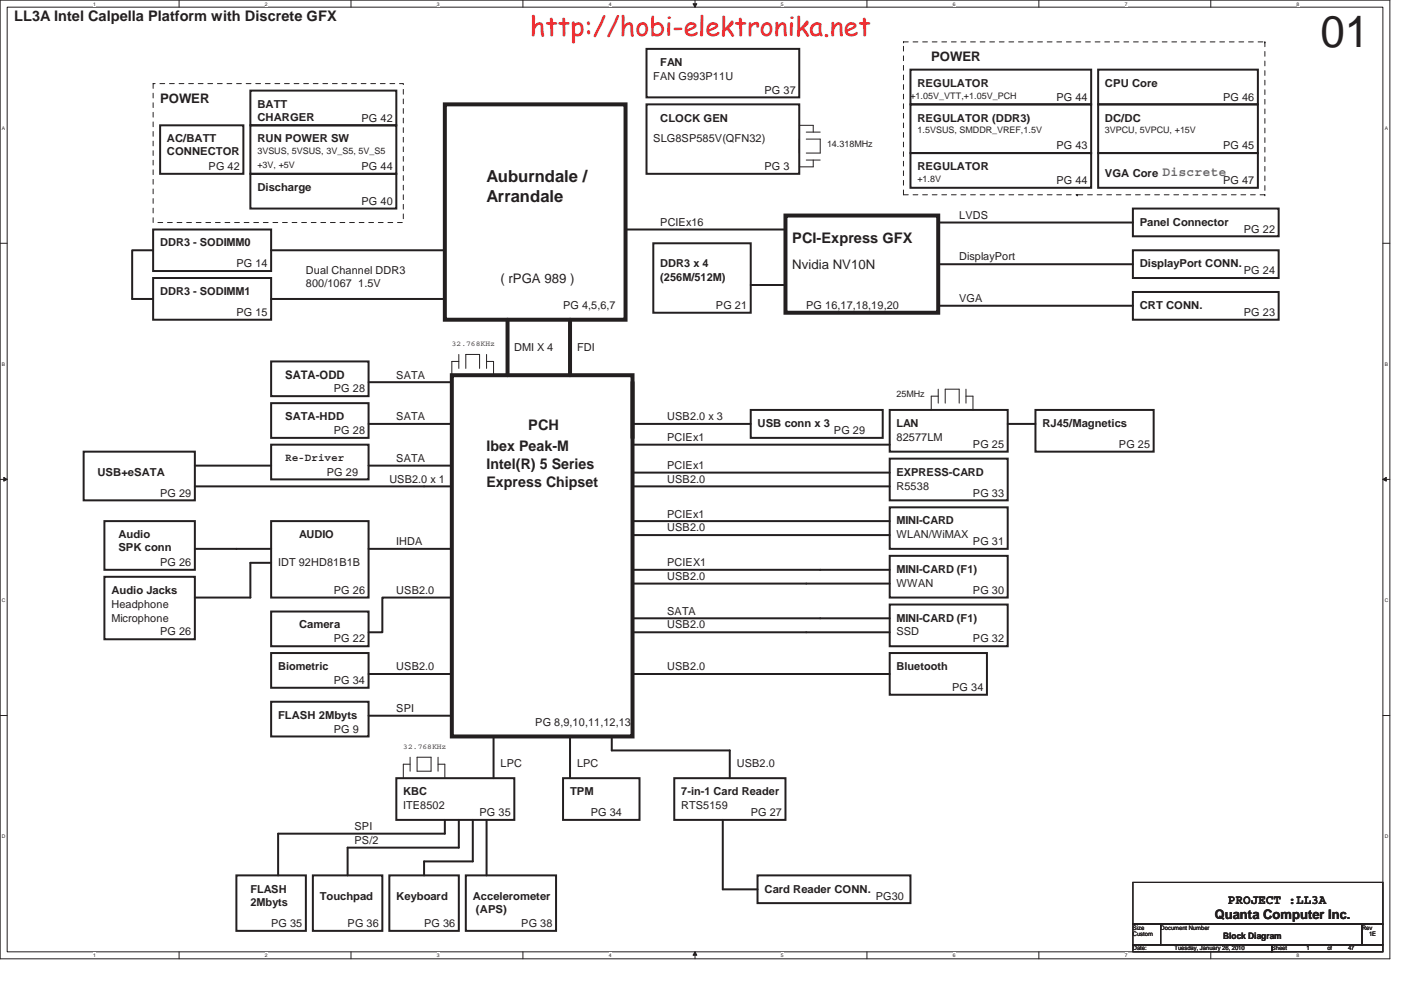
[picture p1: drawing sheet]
<svg xmlns="http://www.w3.org/2000/svg" width="297mm" height="210mm" viewBox="0 0 297 210" stroke-linecap="round" stroke-linejoin="round" font-family="sans-serif">
<path d="M0 0h294.7v203.4h-294.7zM1.5 1.5h291.7v200.4h-291.7z" fill="none" stroke="#231f20" stroke-width=".21"/>
<g fill="#fff">
<path d="M19.7 .2h.6v1.2h-.6z"/>
<path d="M19.7 202.1h.6v1.1h-.6z"/>
</g>
<path d="M38 0v1.5M38 201.9v1.5" fill="none" stroke="#231f20" stroke-width=".21"/>
<g fill="#fff">
<path d="M56.2 .2h.6v1.2h-.6z"/>
<path d="M56.2 202.1h.6v1.1h-.6z"/>
</g>
<path d="M74.4 0v1.5M74.4 201.9v1.5" fill="none" stroke="#231f20" stroke-width=".21"/>
<g fill="#fff">
<path d="M92.6 .2h.6v1.2h-.6z"/>
<path d="M92.6 202.1h.6v1.1h-.6z"/>
</g>
<path d="M110.9 0v1.5M110.9 201.9v1.5" fill="none" stroke="#231f20" stroke-width=".21"/>
<g fill="#fff">
<path d="M129.1 .2h.6v1.2h-.6z"/>
<path d="M129.1 202.1h.6v1.1h-.6z"/>
</g>
<path d="M147.4 0v1.5M147.4 201.9v1.5" fill="none" stroke="#231f20" stroke-width=".21"/>
<path d="M146.9 .8h.8l-.3 .7z" fill="#231f20"/>
<path d="M146.9 .8h.8l-.3 .7z" fill="none" stroke="#231f20" stroke-width=".21"/>
<path d="M147.4 201.9l.3 .7h-.8z" fill="#231f20"/>
<path d="M147.4 201.9l.3 .7h-.8z" fill="none" stroke="#231f20" stroke-width=".21"/>
<g fill="#fff">
<path d="M165.6 .2h.6v1.2h-.6z"/>
<path d="M165.6 202.1h.6v1.1h-.6z"/>
</g>
<path d="M183.8 0v1.5M183.8 201.9v1.5" fill="none" stroke="#231f20" stroke-width=".21"/>
<g fill="#fff">
<path d="M202 .2h.6v1.2h-.6z"/>
<path d="M202 202.1h.6v1.1h-.6z"/>
</g>
<path d="M220.3 0v1.5M220.3 201.9v1.5" fill="none" stroke="#231f20" stroke-width=".21"/>
<g fill="#fff">
<path d="M238.5 .2h.6v1.2h-.6z"/>
<path d="M238.5 202.1h.6v1.1h-.6z"/>
</g>
<path d="M256.7 0v1.5M256.7 201.9v1.5" fill="none" stroke="#231f20" stroke-width=".21"/>
<g fill="#fff">
<path d="M274.9 .2h.6v1.2h-.6z"/>
<path d="M274.9 202.1h.6v1.1h-.6z"/>
<path d="M.4 26.5h.7v1.2h-.7z"/>
<path d="M293.6 26.5h.7v1.2h-.7z"/>
<path d="M.4 76.6h.7v1.2h-.7z"/>
<path d="M293.6 76.6h.7v1.2h-.7z"/>
</g>
<path d="M0 51.6h1.5M293.2 51.6h1.5" fill="none" stroke="#231f20" stroke-width=".21"/>
<g fill="#fff">
<path d="M.4 126.7h.8v1.2h-.8z"/>
<path d="M293.6 126.7h.7v1.2h-.7z"/>
</g>
<path d="M0 101.7h1.5M293.2 101.7h1.5" fill="none" stroke="#231f20" stroke-width=".21"/>
<path d="M.8 101.3l.7 .4-.7 .4z" fill="#231f20"/>
<path d="M.8 101.3l.7 .4-.7 .4z" fill="none" stroke="#231f20" stroke-width=".21"/>
<path d="M293.2 101.7l.7-.4v.8z" fill="#231f20"/>
<path d="M293.2 101.7l.7-.4v.8z" fill="none" stroke="#231f20" stroke-width=".21"/>
<g fill="#fff">
<path d="M.4 176.8h.8v1.2h-.8z"/>
<path d="M293.6 176.8h.7v1.2h-.7z"/>
</g>
<g fill="none" stroke="#231f20" stroke-width=".21">
<path d="M169.5 26.6h2.9v1.4M169.5 29.5v3M170.9 29.5h3v3h-3M170.9 33.9h3M170.9 28h3M172.4 33.9v1.5h-2.9M97.3 75.2v2.9M97.3 76.7h-1.5v2.9M98.8 78.1v-2.9h2.9v2.9M98.8 79.6h2.9M103.2 75.2v2.9M103.2 76.7h1.4v2.9"/>
<path d="M198.9 82.5v3M198.9 84h-1.5v2.9M200.4 85.5v-3h3v3M204.8 82.5v3M204.8 84h1.5v2.9M0 151.8h1.5M293.2 151.8h1.5M86.9 160.6v3M86.9 162.1h-1.4v3M88.4 160.6h3v3h-3zM92.9 160.6v3M92.9 162.1h1.4v3"/>
<path d="M240.2 187.2h53v8.8h-53zM240.2 196h5.9v4.4h-5.9zM246.1 196h42.7v4.4h-42.7zM288.8 196h4.4v4.4h-4.4zM240.2 200.4h29.5v1.5h-29.5zM269.7 200.4h23.5v1.5h-23.5z"/>
</g>
<path d="M94.3 22.1h38.3v45.7h-38.3zM166.5 45.7h32.4v20.6h-32.4zM95.8 79.6h38.3v76.6h-38.3zM107.6 67.8v11.8M120.9 67.8v11.8M134.1 81.1v11.8" fill="none" stroke="#231f20" stroke-width=".85"/>
<g fill="none" stroke="#231f20" stroke-width=".42">
<path d="M53.1 19.2h30.9v7.4h-30.9zM137.1 10.4h32.4v10.3h-32.4zM193 14.8h38.3v7.3h-38.3zM232.8 14.8h33.9v7.3h-33.9zM33.9 26.6h17.7v10.3h-17.7zM53.1 26.6h30.9v10.3h-30.9zM53.1 36.9h30.9v7.3h-30.9zM137.1 22.1h32.4v14.8h-32.4zM193 22.1h38.3v10.4h-38.3zM193 32.5h38.3v7.3h-38.3zM232.8 22.1h33.9v10.4h-33.9zM232.8 32.5h33.9v7.3h-33.9z"/>
<path d="M32.5 59h25v8.8h-25zM32.5 48.7h25v8.8h-25zM32.5 53.1h-4.5v10.3h4.5M57.5 53.1h36.8M132.6 48.7h33.9M138.5 51.6h20.7v14.7h-20.7zM198.9 47.2h41.3M198.9 56h41.3M240.2 44.2h30.9v5.9h-30.9zM240.2 53.1h30.9v5.9h-30.9zM57.5 76.7h20.6v7.3h-20.6zM57.5 63.4h36.8"/>
<path d="M134.1 79.6v7.3M159.2 60.4h7.3M198.9 64.9h41.3M240.2 61.9h30.9v5.9h-30.9zM17.7 95.8h23.6v10.3h-23.6zM41.3 98.8h16.2M57.5 85.5h20.6v7.4h-20.6zM57.5 94.3h20.6v7.4h-20.6zM78.1 89.9h17.7M78.1 98.8h17.7M78.1 81.1h17.7M134.1 89.9h25.1"/>
<path d="M134.1 94.3h54.5M159.2 86.9h28v6h-28zM188.6 86.9h25.1v8.9h-25.1zM188.6 97.3h25.1v8.8h-25.1zM213.7 89.9h5.8M219.5 86.9h25.1v8.9h-25.1zM22.1 110.5h19.2v10.4h-19.2zM41.3 103.2h54.5M41.3 116.4h16.2M57.5 110.5h20.6v16.2h-20.6zM57.5 119.4h-4.4v7.3h-11.8M78.1 116.4h17.7"/>
<path d="M134.1 103.2h54.5M134.1 100.2h54.5M134.1 110.5h54.5M134.1 113.5h54.5M188.6 117.9h25.1v8.8h-25.1zM188.6 107.6h25.1v8.8h-25.1zM22.1 122.3h19.2v13.3h-19.2zM57.5 129.7h20.6v7.4h-20.6zM57.5 138.5h20.6v7.4h-20.6zM95.8 126.7h-14.7v7.4h-3M134.1 123.8h54.5M134.1 134.1h54.5"/>
<path d="M134.1 131.1h54.5M188.6 120.9h-54.5M188.6 138.5h20.7v8.9h-20.7zM188.6 128.2h25.1v8.9h-25.1zM57.5 148.8h20.6v7.4h-20.6zM78.1 151.8h17.7M78.1 143h17.7M104.6 156.2v8.9M120.9 156.2v8.9M129.7 156.2v3h25v5.9M134.1 143h54.5M84 165.1h25v8.8h-25z"/>
<path d="M94.3 173.9v2.9h-35.3v8.9M97.3 173.9v5.9h-23.6v5.9M100.2 173.9v8.8h-10.3v3M103.2 173.9v11.8M119.4 165.1h16.2v8.8h-16.2zM143 165.1h23.5v8.8h-23.5zM153.2 173.9v14.7h7.4M50.1 185.7h14.8v11.7h-14.8zM66.3 185.7h14.8v11.7h-14.8zM82.5 185.7h14.8v11.7h-14.8zM98.8 185.7h19.1v11.7h-19.1zM160.6 185.7h32.4v5.9h-32.4z"/>
</g>
<path d="M32.5 17.7h53v29.5h-53zM191.6 8.9h76.6M191.6 8.9h.1M268.2 8.9h.1M268.2 8.9v32.4M191.6 41.3h36.8M191.6 41.3v-32.4M228.4 41.3h.1M268.2 41.3h.1M268.2 41.3h-39.8" fill="none" stroke="#231f20" stroke-width=".21" stroke-dasharray="1 1 1 1 1 1 1 1"/>
<text font-size="9.4" fill="#231f20" x="279.9" y="9.9">01</text>
<text font-size="5.6" fill="#ed2024" x="112.4" y="7.7">http://hobi-elektronika.net</text>
<g font-size="3.5" fill="#231f20">
<text x="103.2" y="38.6">Auburndale /</text>
<text x="103.2" y="42.8">Arrandale</text>
</g>
<g font-size="3.1" fill="#231f20">
<text x="3" y="4.4">LL3A Intel Calpella Platform with Discrete GFX</text>
<text x="168" y="51.6">PCI-Express GFX</text>
<text x="103.2" y="95.8">Ibex Peak-M</text>
<text x="112" y="91.3">PCH</text>
<text x="103.2" y="99.5">Intel(R) 5 Series</text>
<text x="103.2" y="103.2">Express Chipset</text>
</g>
<g font-size="2.8" fill="#231f20">
<text x="197.4" y="13">POWER</text>
<text x="33.9" y="21.8">POWER</text>
<text x="168" y="57.1">Nvidia NV10N</text>
<text x="106.1" y="60">( rPGA 989 )</text>
<text x="260.3" y="191.7">PROJECT :LL3A</text>
<text x="257.6" y="194.9">Quanta Computer Inc.</text>
</g>
<text font-size="2.8" fill="#3a53a4" x="246.5" y="37.4">Discrete</text>
<text font-size="2.5" fill="#231f20" x="60.4" y="80.5">SATA-ODD</text>
<g font-size="2.3" fill="#231f20">
<text x="138.5" y="16.9">FAN G993P11U</text>
<text x="140" y="14">FAN</text>
<text x="54.6" y="22.8">BATT</text>
<text x="162.1" y="19.9">PG 37</text>
<text x="194.5" y="18.4">REGULATOR</text>
<text x="224" y="21.4">PG 44</text>
<text x="234.3" y="18.4">CPU Core</text>
<text x="259.3" y="21.4">PG 46</text>
<text x="54.6" y="25.6">CHARGER</text>
<text x="76.7" y="25.8">PG 42</text>
<text x="140" y="25.8">CLOCK GEN</text>
<text x="194.5" y="25.8">REGULATOR (DDR3)</text>
<text x="234.3" y="25.8">DC/DC</text>
<text x="35.4" y="30.2">AC/BATT</text>
<text x="35.4" y="33">CONNECTOR</text>
<text x="54.6" y="30.2">RUN POWER SW</text>
<text x="138.5" y="30.2">SLG8SP585V(QFN32)</text>
<text x="224" y="31.7">PG 43</text>
<text x="259.3" y="31.7">PG 45</text>
<text x="44.2" y="36.1">PG 42</text>
<text x="54.6" y="40.5">Discharge</text>
<text x="76.7" y="36.1">PG 44</text>
<text x="162.1" y="36.1">PG 3</text>
<text x="194.5" y="36.1">REGULATOR</text>
<text x="224" y="39">PG 44</text>
<text x="234.3" y="37.5">VGA Core</text>
<text x="259.3" y="39">PG 47</text>
<text x="76.7" y="43.5">PG 40</text>
<text x="140" y="47.9">PCIEx16</text>
<text x="203.4" y="46.4">LVDS</text>
<text x="241.6" y="47.9">Panel Connector</text>
<text x="33.9" y="52.3">DDR3 - SODIMM0</text>
<text x="263.7" y="49.4">PG 22</text>
<text x="50.1" y="56.7">PG 14</text>
<text x="64.9" y="58.2">Dual Channel DDR3</text>
<text x="140" y="56.7">DDR3 x 4</text>
<text x="140" y="59.5">(256M/512M)</text>
<text x="203.4" y="55.2">DisplayPort</text>
<text x="241.6" y="56.7">DisplayPort CONN.</text>
<text x="263.7" y="58.2">PG 24</text>
<text x="33.9" y="62.6">DDR3 - SODIMM1</text>
<text x="64.9" y="61">800/1067 1.5V</text>
<text x="119.4" y="65.6">PG 4,5,6,7</text>
<text x="151.8" y="65.6">PG 21</text>
<text x="170.9" y="65.6">PG 16,17,18,19,20</text>
<text x="203.4" y="64.1">VGA</text>
<text x="241.6" y="65.6">CRT CONN.</text>
<text x="50.1" y="67">PG 15</text>
<text x="263.7" y="67">PG 23</text>
<text x="109" y="74.4">DMI X 4</text>
<text x="122.3" y="74.4">FDI</text>
<text x="70.8" y="83.2">PG 28</text>
<text x="84" y="80.3">SATA</text>
<text x="60.4" y="89.1">SATA-HDD</text>
<text x="84" y="89.1">SATA</text>
<text x="141.5" y="89.1">USB2.0 x 3</text>
<text x="70.8" y="92.1">PG 28</text>
<text x="141.5" y="93.6">PCIEx1</text>
<text x="160.6" y="90.6">USB conn x 3</text>
<text x="176.8" y="92.1">PG 29</text>
<text x="190.1" y="90.6">LAN</text>
<text x="190.1" y="93.6">82577LM</text>
<text x="206.3" y="95">PG 25</text>
<text x="221" y="90.6">RJ45/Magnetics</text>
<text x="237.2" y="95">PG 25</text>
<text x="20.7" y="100.9">USB+eSATA</text>
<text x="60.4" y="97.7">Re-Driver</text>
<text x="69.3" y="100.9">PG 29</text>
<text x="84" y="98">SATA</text>
<text x="141.5" y="99.4">PCIEx1</text>
<text x="190.1" y="100.9">EXPRESS-CARD</text>
<text x="33.9" y="105.3">PG 29</text>
<text x="82.5" y="102.4">USB2.0 x 1</text>
<text x="141.5" y="102.4">USB2.0</text>
<text x="190.1" y="103.8">R5538</text>
<text x="206.3" y="105.3">PG 33</text>
<text x="141.5" y="109.8">PCIEx1</text>
<text x="141.5" y="112.7">USB2.0</text>
<text x="190.1" y="111.2">MINI-CARD</text>
<text x="25.1" y="114.2">Audio</text>
<text x="25.1" y="117">SPK conn</text>
<text x="63.4" y="114.2">AUDIO</text>
<text x="84" y="115.7">IHDA</text>
<text x="190.1" y="114.2">WLAN/WiMAX</text>
<text x="206.3" y="115.7">PG 31</text>
<text x="23.6" y="125.9">Audio Jacks</text>
<text x="33.9" y="120.1">PG 26</text>
<text x="59" y="120.1">IDT 92HD81B1B</text>
<text x="70.8" y="125.9">PG 26</text>
<text x="84" y="125.9">USB2.0</text>
<text x="141.5" y="123">USB2.0</text>
<text x="141.5" y="120.1">PCIEX1</text>
<text x="190.1" y="121.5">MINI-CARD (F1)</text>
<text x="190.1" y="124.5">WWAN</text>
<text x="206.3" y="125.9">PG 30</text>
<text x="23.6" y="128.9">Headphone</text>
<text x="23.6" y="131.9">Microphone</text>
<text x="141.5" y="130.4">SATA</text>
<text x="190.1" y="131.9">MINI-CARD (F1)</text>
<text x="33.9" y="134.8">PG 26</text>
<text x="63.4" y="133.3">Camera</text>
<text x="70.8" y="136.3">PG 22</text>
<text x="141.5" y="133.3">USB2.0</text>
<text x="190.1" y="134.8">SSD</text>
<text x="206.3" y="136.3">PG 32</text>
<text x="59" y="142.2">Biometric</text>
<text x="84" y="142.2">USB2.0</text>
<text x="141.5" y="142.2">USB2.0</text>
<text x="190.1" y="142.2">Bluetooth</text>
<text x="70.8" y="145.1">PG 34</text>
<text x="201.9" y="146.6">PG 34</text>
<text x="59" y="152.5">FLASH 2Mbyts</text>
<text x="70.8" y="155.4">PG 9</text>
<text x="84" y="151">SPI</text>
<text x="113.5" y="154">PG 8,9,10,11,12,13</text>
<text x="106.1" y="162.8">LPC</text>
<text x="122.3" y="162.8">LPC</text>
<text x="156.2" y="162.8">USB2.0</text>
<text x="85.5" y="168.7">KBC</text>
<text x="85.5" y="171.6">ITE8502</text>
<text x="101.7" y="173.1">PG 35</text>
<text x="120.9" y="168.7">TPM</text>
<text x="125.3" y="173.1">PG 34</text>
<text x="144.4" y="171.6">RTS5159</text>
<text x="144.4" y="168.7">7-in-1 Card Reader</text>
<text x="159.2" y="173.1">PG 27</text>
<text x="75.2" y="176.1">SPI</text>
<text x="75.2" y="179">PS/2</text>
<text x="53.1" y="189.3">FLASH</text>
<text x="67.8" y="190.8">Touchpad</text>
<text x="84" y="190.8">Keyboard</text>
<text x="100.2" y="190.8">Accelerometer</text>
<text x="162.1" y="189.3">Card Reader CONN.</text>
<text x="185.7" y="190.8">PG30</text>
<text x="53.1" y="192.1">2Mbyts</text>
<text x="57.5" y="196.7">PG 35</text>
<text x="73.7" y="196.7">PG 36</text>
<text x="89.9" y="196.7">PG 36</text>
<text x="100.9" y="193.6">(APS)</text>
<text x="110.5" y="196.7">PG 38</text>
</g>
<g font-size="1.9" fill="#231f20">
<text x="193" y="20.9">+1.05V_VTT,+1.05V_PCH</text>
<text x="194.5" y="28.3">1.5VSUS, SMDDR_VREF,1.5V</text>
<text x="234.3" y="28.3">3VPCU, 5VPCU, +15V</text>
<text x="54.6" y="32.7">3VSUS, 5VSUS, 3V_S5, 5V_S5</text>
<text x="54.6" y="35.6">+3V, +5V</text>
<text x="175.3" y="31.2">14.318MHz</text>
<text x="194.5" y="38.6">+1.8V</text>
<text x="190.1" y="84.2">25MHz</text>
<text x="259.3" y="199.2">Block Diagram</text>
</g>
<g font-size="1.6" fill="#231f20">
<text x="95.8" y="73.5">32.768KHz</text>
<text x="85.5" y="159">32.768KHz</text>
</g>
<g font-size="1.3" fill="#231f20">
<text x="240.2" y="197.2">Size</text>
<text x="246.1" y="197.2">Document Number</text>
<text x="288.8" y="197.2">Rev</text>
<text x="240.2" y="201.6">Date:</text>
<text x="240.2" y="198.6">Custom</text>
<text x="249" y="201.6">Tuesday, January 26, 2010</text>
<text x="269.7" y="201.6">Sheet</text>
<text x="277" y="201.6">1</text>
<text x="281.4" y="201.6">of</text>
<text x="285.8" y="201.6">47</text>
<text x="290.3" y="198.6">1E</text>
</g>
<g font-size="1.1" fill="#231f20">
<text x="19.7" y="1.2">1</text>
<text x="56.2" y="1.2">2</text>
<text x="92.6" y="1.2">3</text>
<text x="129.1" y="1.2">4</text>
<text x="165.6" y="1.2">5</text>
<text x="202" y="1.2">6</text>
<text x="238.5" y="1.2">7</text>
<text x="274.9" y="1.2">8</text>
<text x=".4" y="27.5">A</text>
<text x="293.6" y="27.5">A</text>
<text x=".4" y="77.6">B</text>
<text x="293.6" y="77.6">B</text>
<text x=".4" y="127.7">C</text>
<text x="293.6" y="127.7">C</text>
<text x=".4" y="177.8">D</text>
<text x="293.6" y="177.8">D</text>
<text x="19.7" y="203">1</text>
<text x="56.2" y="203">2</text>
<text x="92.6" y="203">3</text>
<text x="129.1" y="203">4</text>
<text x="165.6" y="203">5</text>
<text x="202" y="203">6</text>
<text x="238.5" y="203">7</text>
<text x="274.9" y="203">8</text>
</g>
</svg>
